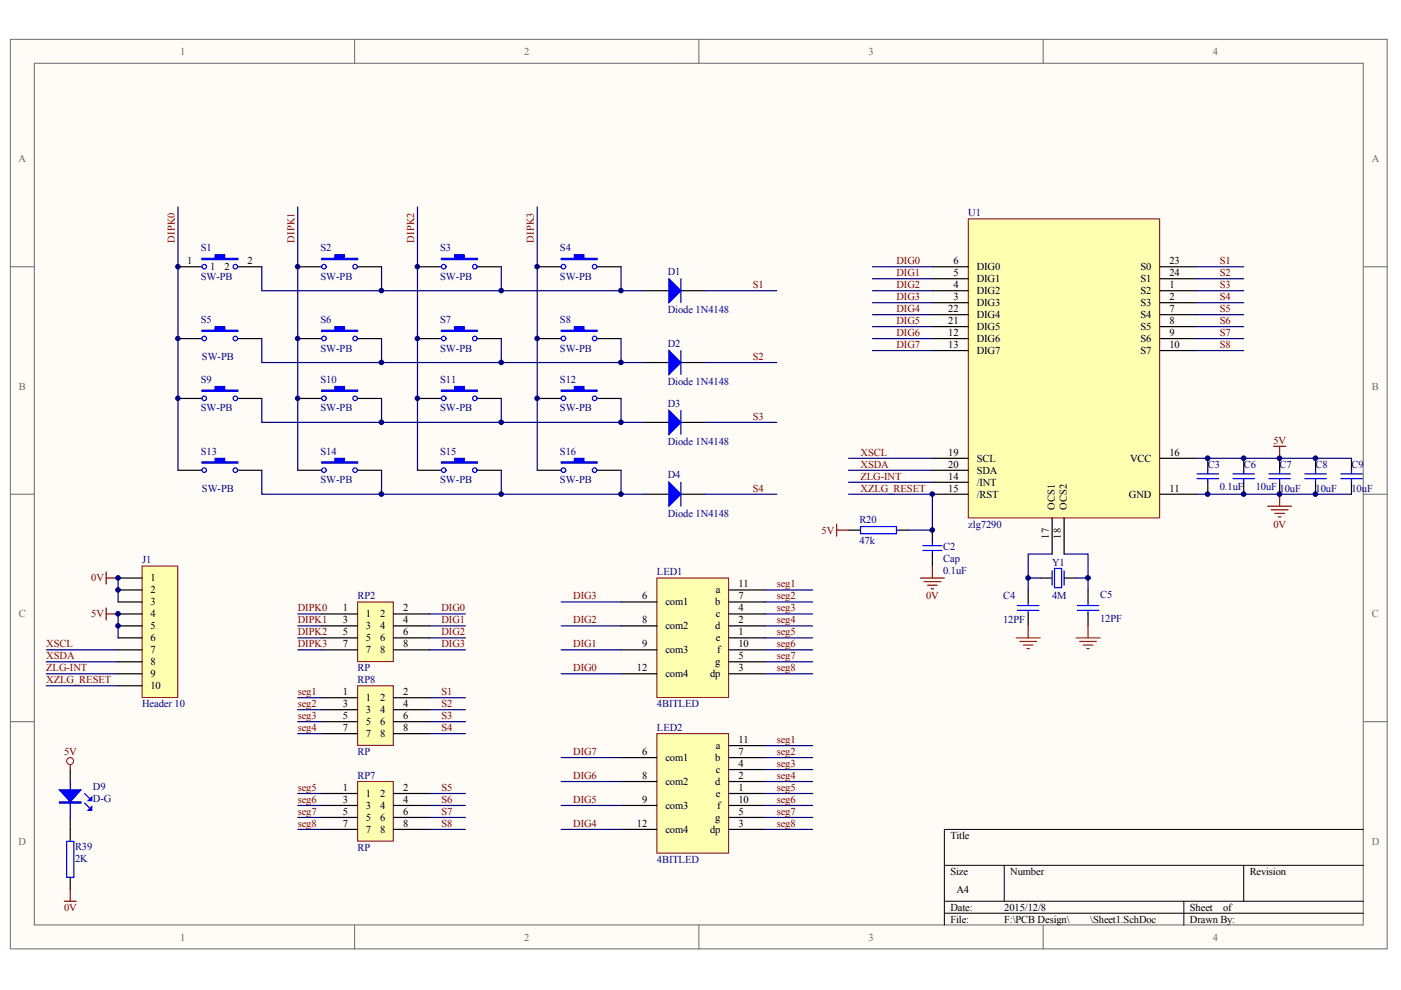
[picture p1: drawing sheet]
<svg xmlns="http://www.w3.org/2000/svg" width="297mm" height="210mm" viewBox="0 0 297 210" stroke-linecap="round" stroke-linejoin="round" font-family="sans-serif">
<g fill="#fffcf8" stroke="#696969" stroke-width=".21">
<path d="M2.2 8.3h291.9v192.9h-291.9z"/>
<path d="M7.3 13.4h281.7v182.7h-281.7z"/>
</g>
<path d="M75.2 8.3v5.1M148.2 8.3v5.1M221.2 8.3v5.1M2.2 56.6h5.1M289.1 56.6h5.1M2.2 104.8h5.1M289.1 104.8h5.1M2.2 153h5.1M289.1 153h5.1M75.2 196.2v5M148.2 196.2v5M221.2 196.2v5" fill="none" stroke="#696969" stroke-width=".21"/>
<path d="M289.1 175.9h-88.9v20.3M200.2 183.5h88.9M200.2 191.1h88.9M200.2 193.6h88.9M212.9 183.5v7.6M251 191.1v5.1M263.7 183.5v7.6" fill="none" stroke="#000" stroke-width=".21"/>
<g fill="none" stroke="#000" stroke-width=".25">
<path d="M37.7 56.6h5.1M50.4 56.6h5.1M63.1 56.6h5.1M75.8 56.6h5.1M88.5 56.6h5.1M101.2 56.6h5.1M113.9 56.6h5.1M126.6 56.6h5.1M37.7 71.8h5.1M50.4 71.8h5.1M63.1 71.8h5.1M75.8 71.8h5.1"/>
<path d="M88.5 71.8h5.1M101.2 71.8h5.1M113.9 71.8h5.1M126.6 71.8h5.1M136.8 61.6h5M136.8 76.9h5M144.4 61.6h5M144.4 76.9h5M37.7 84.5h5.1M37.7 99.7h5.1M50.4 84.5h5.1M50.4 99.7h5.1"/>
<path d="M63.1 84.5h5.1M63.1 99.7h5.1M75.8 84.5h5.1M75.8 99.7h5.1M88.5 84.5h5.1M88.5 99.7h5.1M101.2 84.5h5.1M101.2 99.7h5.1M113.9 84.5h5.1M113.9 99.7h5.1M126.6 84.5h5.1M126.6 99.7h5.1"/>
<path d="M136.8 89.6h5M144.4 89.6h5M136.8 104.8h5M144.4 104.8h5"/>
</g>
<g fill="#00f" stroke="#00f" stroke-width=".25">
<path d="M141.8 59.1l2.6 2.5-2.6 2.6z"/>
<path d="M141.8 74.3l2.6 2.6-2.6 2.5z"/>
<path d="M141.8 87l2.6 2.6-2.6 2.5z"/>
<path d="M141.8 102.2l2.6 2.6-2.6 2.5z"/>
<path d="M42.8 54.8h2.8v-.8h2v.8h2.8v.2h-7.6z" fill-rule="evenodd"/>
<path d="M68.2 54.8h2.8v-.8h2v.8h2.8v.2h-7.6z" fill-rule="evenodd"/>
<path d="M93.6 54.8h2.8v-.8h2v.8h2.8v.2h-7.6z" fill-rule="evenodd"/>
<path d="M119 54.8h2.8v-.8h2v.8h2.8v.2h-7.6z" fill-rule="evenodd"/>
<path d="M42.8 70h2.8v-.7h2v.7h2.8v.3h-7.6z" fill-rule="evenodd"/>
<path d="M68.2 70h2.8v-.7h2v.7h2.8v.3h-7.6z" fill-rule="evenodd"/>
<path d="M93.6 70h2.8v-.7h2v.7h2.8v.3h-7.6z" fill-rule="evenodd"/>
<path d="M119 70h2.8v-.7h2v.7h2.8v.3h-7.6z" fill-rule="evenodd"/>
<path d="M42.8 82.7h2.8v-.8h2v.8h2.8v.3h-7.6z" fill-rule="evenodd"/>
<path d="M68.2 82.7h2.8v-.8h2v.8h2.8v.3h-7.6z" fill-rule="evenodd"/>
<path d="M93.6 82.7h2.8v-.8h2v.8h2.8v.3h-7.6z" fill-rule="evenodd"/>
<path d="M119 82.7h2.8v-.8h2v.8h2.8v.3h-7.6z" fill-rule="evenodd"/>
<path d="M42.8 97.9h2.8v-.7h2v.7h2.8v.3h-7.6z" fill-rule="evenodd"/>
<path d="M68.2 97.9h2.8v-.7h2v.7h2.8v.3h-7.6z" fill-rule="evenodd"/>
<path d="M93.6 97.9h2.8v-.7h2v.7h2.8v.3h-7.6z" fill-rule="evenodd"/>
<path d="M119 97.9h2.8v-.7h2v.7h2.8v.3h-7.6z" fill-rule="evenodd"/>
</g>
<g fill="none" stroke="#00f" stroke-width=".25">
<path d="M144.4 59.1v5.1M144.4 74.3v5.1M144.4 87v5.1M144.4 102.2v5.1"/>
<circle cx="43.3" cy="56.5" r=".48"/>
<circle cx="49.9" cy="56.5" r=".48"/>
<circle cx="68.7" cy="56.5" r=".48"/>
<circle cx="75.3" cy="56.5" r=".48"/>
<circle cx="94.1" cy="56.5" r=".48"/>
<circle cx="100.7" cy="56.5" r=".48"/>
<circle cx="119.5" cy="56.5" r=".49"/>
<circle cx="126.1" cy="56.5" r=".48"/>
<circle cx="43.3" cy="71.8" r=".48"/>
<circle cx="49.9" cy="71.8" r=".48"/>
<circle cx="68.7" cy="71.8" r=".48"/>
<circle cx="75.3" cy="71.8" r=".48"/>
<circle cx="94.1" cy="71.8" r=".48"/>
<circle cx="100.7" cy="71.8" r=".48"/>
<circle cx="119.5" cy="71.8" r=".49"/>
<circle cx="126.1" cy="71.8" r=".48"/>
<circle cx="43.3" cy="84.5" r=".48"/>
<circle cx="43.3" cy="99.7" r=".48"/>
<circle cx="49.9" cy="84.5" r=".48"/>
<circle cx="49.9" cy="99.7" r=".48"/>
<circle cx="68.7" cy="84.5" r=".48"/>
<circle cx="68.7" cy="99.7" r=".48"/>
<circle cx="75.3" cy="84.5" r=".48"/>
<circle cx="75.3" cy="99.7" r=".48"/>
<circle cx="94.1" cy="84.5" r=".48"/>
<circle cx="94.1" cy="99.7" r=".48"/>
<circle cx="100.7" cy="84.5" r=".48"/>
<circle cx="100.7" cy="99.7" r=".48"/>
<circle cx="119.5" cy="84.5" r=".49"/>
<circle cx="119.5" cy="99.7" r=".49"/>
<circle cx="126.1" cy="84.5" r=".48"/>
<circle cx="126.1" cy="99.7" r=".48"/>
</g>
<g fill="none" stroke="#000080" stroke-width=".25">
<path d="M37.7 43.9v55.8M55.5 56.6v5h81.3M63.1 43.9v55.8M80.9 56.6v5M88.5 43.9v55.8M106.3 56.6v5M113.9 43.9v55.8M131.7 56.6v5M55.5 71.8v5.1h81.3M80.9 71.8v5.1M106.3 71.8v5.1M131.7 71.8v5.1"/>
<path d="M55.5 84.5v5.1h81.3M55.5 99.7v5.1h81.3M80.9 84.5v5.1M80.9 99.7v5.1M106.3 84.5v5.1M106.3 99.7v5.1M131.7 84.5v5.1M131.7 99.7v5.1"/>
</g>
<path d="M75.8 127.6h7.6v12.7h-7.6z" fill="#ffffb0" stroke="#800000" stroke-width=".21"/>
<path d="M68.2 130.2h7.6M68.2 132.7h7.6M68.2 135.2h7.6M68.2 137.8h7.6M83.4 130.2h7.7M83.4 132.7h7.7M83.4 135.2h7.7M83.4 137.8h7.7" fill="none" stroke="#000" stroke-width=".25"/>
<path d="M75.8 145.4h7.6v12.6h-7.6z" fill="#ffffb0" stroke="#800000" stroke-width=".21"/>
<path d="M68.2 147.9h7.6M68.2 150.5h7.6M68.2 153h7.6M68.2 155.6h7.6M83.4 147.9h7.7M83.4 150.5h7.7M83.4 153h7.7M83.4 155.6h7.7" fill="none" stroke="#000" stroke-width=".25"/>
<path d="M149.4 61.6h15.3M149.4 76.9h15.3M149.4 89.6h15.3M149.4 104.8h15.3M63.1 130.2h5.1M63.1 132.7h5.1M63.1 135.2h5.1M63.1 137.8h5.1M91.1 130.2h7.6M91.1 132.7h7.6M91.1 135.2h7.6M91.1 137.8h7.6" fill="none" stroke="#000080" stroke-width=".25"/>
<path d="M75.8 165.7h7.6v12.6h-7.6z" fill="#ffffb0" stroke="#800000" stroke-width=".21"/>
<path d="M68.2 168.2h7.6M68.2 170.8h7.6M68.2 173.3h7.6M68.2 175.9h7.6M83.4 168.2h7.7M83.4 170.8h7.7M83.4 173.3h7.7M83.4 175.9h7.7" fill="none" stroke="#000" stroke-width=".25"/>
<path d="M63.1 147.9h5.1M63.1 150.5h5.1M63.1 153h5.1M63.1 155.6h5.1M91.1 147.9h7.6M91.1 150.5h7.6M91.1 153h7.6M91.1 155.6h7.6M91.1 168.2h7.6M91.1 170.8h7.6M91.1 173.3h7.6M91.1 175.9h7.6" fill="none" stroke="#000080" stroke-width=".25"/>
<path d="M139.3 122.6h15.2v25.3h-15.2z" fill="#ffffb0" stroke="#800000" stroke-width=".21"/>
<path d="M131.7 127.6h7.6M131.7 132.7h7.6M131.7 137.8h7.6M154.5 125.1h7.6M154.5 127.6h7.6M154.5 130.2h7.6M154.5 132.7h7.6M154.5 135.2h7.6M154.5 137.8h7.6M131.7 142.9h7.6M154.5 140.3h7.6M154.5 142.9h7.6" fill="none" stroke="#000" stroke-width=".25"/>
<path d="M139.3 155.6h15.2v25.3h-15.2z" fill="#ffffb0" stroke="#800000" stroke-width=".21"/>
<path d="M154.5 158.1h7.6M131.7 160.6h7.6M131.7 165.7h7.6M131.7 170.8h7.6M131.7 175.9h7.6M154.5 160.6h7.6M154.5 163.2h7.6M154.5 165.7h7.6M154.5 168.2h7.6M154.5 170.8h7.6M154.5 173.3h7.6M154.5 175.9h7.6" fill="none" stroke="#000" stroke-width=".25"/>
<g fill="none" stroke="#000080" stroke-width=".25">
<path d="M119 127.6h12.7M119 132.7h12.7M119 137.8h12.7M162.1 127.6h10.2M162.1 132.7h10.2M162.1 137.8h10.2M162.1 125.1h10.2M162.1 130.2h10.2M162.1 135.2h10.2M119 142.9h12.7M162.1 142.9h10.2M162.1 158.1h10.2"/>
<path d="M162.1 140.3h10.2M63.1 170.8h5.1M63.1 175.9h5.1M63.1 168.2h5.1M63.1 173.3h5.1M119 160.6h12.7M119 165.7h12.7M119 170.8h12.7M119 175.9h12.7M162.1 160.6h10.2M162.1 165.7h10.2M162.1 170.8h10.2"/>
<path d="M162.1 175.9h10.2M162.1 163.2h10.2M162.1 168.2h10.2M162.1 173.3h10.2"/>
</g>
<path d="M205.3 46.4h40.6v63.4h-40.6z" fill="#ffffb0" stroke="#800000" stroke-width=".21"/>
<g fill="none" stroke="#000" stroke-width=".25">
<path d="M197.7 56.6h7.6M197.7 59.1h7.6M245.9 56.6h7.6M245.9 59.1h7.6M197.7 61.6h7.6M197.7 64.2h7.6M197.7 66.7h7.6M197.7 69.3h7.6M197.7 71.8h7.6M197.7 74.3h7.6M245.9 61.6h7.6M245.9 64.2h7.6"/>
<path d="M245.9 66.7h7.6M245.9 69.3h7.6M245.9 71.8h7.6M245.9 74.3h7.6M197.7 97.2h7.6M197.7 99.7h7.6M245.9 97.2h7.6M197.7 102.2h7.6M197.7 104.8h7.6M223.1 109.9v7.6M225.6 109.9v7.6M245.9 104.8h7.6"/>
</g>
<g fill="none" stroke="#000080" stroke-width=".25">
<path d="M185 56.6h12.7M185 59.1h12.7M253.5 56.6h10.2M253.5 59.1h10.2M185 61.6h12.7M185 64.2h12.7M185 66.7h12.7M185 69.3h12.7M185 71.8h12.7M185 74.3h12.7M253.5 61.6h10.2M253.5 64.2h10.2"/>
<path d="M253.5 66.7h10.2M253.5 69.3h10.2M253.5 71.8h10.2M253.5 74.3h10.2M179.9 97.2h17.8M179.9 99.7h17.8M179.9 102.2h17.8M9.8 137.8h15.2M9.8 140.3h15.2M9.8 142.9h15.2M9.8 145.4h15.2"/>
</g>
<path d="M22.5 121.3v2.5M22.5 128.9v2.5M22.5 122.6h2.5M22.5 130.2h2.5" fill="none" stroke="#800000" stroke-width=".25"/>
<path d="M30.1 120h7.6v27.9h-7.6z" fill="#ffffb0" stroke="#800000" stroke-width=".21"/>
<g fill="none" stroke="#000" stroke-width=".25">
<path d="M256.1 97.2v2.5M263.7 97.2v2.5M271.3 97.2v2.5M278.9 97.2v2.5M286.5 97.2v2.5M179.9 112.4h2.6M190.1 112.4h2.5M197.7 112.4v2.5M197.7 117.5v2.5M256.1 102.2v2.6M263.7 102.2v2.6M271.3 102.2v2.6"/>
<path d="M278.9 102.2v2.6M286.5 102.2v2.6M25 122.6h5.1M25 125.1h5.1M25 127.6h5.1M25 130.2h5.1M25 132.7h5.1M25 135.2h5.1M25 137.8h5.1M218 125.1v2.5M218 130.2v2.5M220.5 122.6h2.6"/>
<path d="M225.6 122.6h2.5M230.7 125.1v2.5M230.7 130.2v2.5M25 140.3h5.1M25 142.9h5.1M25 145.4h5.1M14.9 163.2v2.5M14.9 173.3v5.1M14.9 186v2.5"/>
</g>
<path d="M253.5 97.2h33M179.9 104.8h17.8v7.6h-5.1M223.1 117.5h-5.1v7.6M225.6 117.5h5.1v7.6M253.5 104.8h33M25 122.6v5M25 130.2v5M218 122.6h2.5M228.1 122.6h2.6" fill="none" stroke="#000080" stroke-width=".25"/>
<g fill="none" stroke="#00f" stroke-width=".25">
<path d="M256.1 99.7v.8M263.7 99.7v.8M271.3 99.7v.8M278.9 99.7v.8M286.5 99.7v.8M182.5 111.6h7.6v1.6h-7.6zM195.7 115.7h4M195.7 116.7h4M197.7 114.9v.8M197.7 116.7v.8M253.8 101.5h4.6M253.8 100.5h4.6"/>
<path d="M256.1 101.5v.7M261.4 101.5h4.6M261.4 100.5h4.6M263.7 101.5v.7M269 101.5h4.6M269 100.5h4.6M271.3 101.5v.7M276.6 101.5h4.6M276.6 100.5h4.6M278.9 101.5v.7M284.3 101.5h4.5M284.3 100.5h4.5"/>
<path d="M286.5 101.5v.7M215.7 129.4h4.6M215.7 128.4h4.6M218 127.6v.8M218 129.4v.8M223.1 121v3.1M223.6 120.5h1.5v4.1h-1.5zM225.6 121v3.1M228.4 129.4h4.6M228.4 128.4h4.6M230.7 127.6v.8M230.7 129.4v.8"/>
<path d="M14.1 178.4h1.6v7.6h-1.6zM14.9 165.7v7.6M17.9 170.3l1.1 1M17.9 168.2l1.1 1.1"/>
</g>
<g fill="#00f" stroke="#00f" stroke-width=".25">
<path d="M12.6 167.5h4.6l-2.3 2.5z"/>
<path d="M18.7 171.8l.8-.8v.8z"/>
<path d="M18.7 169.8l.8-.8v.8z"/>
<path d="M12.6 170h4.6v.3h-4.6z" fill-rule="evenodd"/>
</g>
<g fill="none" stroke="#800000" stroke-width=".25">
<path d="M270 94.6h2.6M271.3 94.6v2.6M177.4 111.1v2.6M177.4 112.4h2.5M268.8 107.3h5M269.5 108.1h3.6M270.3 108.8h2M271.1 109.6h.5M271.3 104.8v2.5M195.1 122.6h5.1M195.9 123.3h3.6M196.7 124.1h2"/>
<path d="M197.4 124.8h.5M197.7 120v2.6M14.9 162.1v1.1M13.6 191.1h2.6M14.9 188.5v2.6"/>
</g>
<circle cx="14.9" cy="161.4" r=".74" fill="none" stroke="#800000" stroke-width=".21"/>
<path d="M215.5 135.2h5M216.2 136h3.6M217 136.8h2M217.7 137.5h.5M218 132.7v2.5M228.1 135.2h5.1M228.9 136h3.6M229.7 136.8h2M230.4 137.5h.5M230.7 132.7v2.5" fill="none" stroke="#f00" stroke-width=".25"/>
<g fill="#000080" stroke="#000080" stroke-width=".21">
<circle cx="25" cy="132.7" r=".48"/>
<circle cx="25" cy="130.1" r=".48"/>
<circle cx="25" cy="125.1" r=".48"/>
<circle cx="25" cy="122.5" r=".48"/>
<circle cx="37.7" cy="84.5" r=".48"/>
<circle cx="37.7" cy="71.8" r=".48"/>
<circle cx="37.7" cy="56.5" r=".48"/>
<circle cx="63.1" cy="84.5" r=".48"/>
<circle cx="63.1" cy="71.8" r=".48"/>
<circle cx="63.1" cy="56.5" r=".48"/>
<circle cx="80.9" cy="104.8" r=".49"/>
<circle cx="80.9" cy="89.5" r=".49"/>
<circle cx="80.9" cy="76.8" r=".49"/>
<circle cx="80.9" cy="61.6" r=".49"/>
<circle cx="88.5" cy="84.5" r=".48"/>
<circle cx="88.5" cy="71.8" r=".48"/>
<circle cx="88.5" cy="56.5" r=".48"/>
<circle cx="106.3" cy="104.8" r=".48"/>
<circle cx="106.3" cy="89.5" r=".48"/>
<circle cx="106.3" cy="76.8" r=".48"/>
<circle cx="106.3" cy="61.6" r=".48"/>
<circle cx="113.9" cy="84.5" r=".48"/>
<circle cx="113.9" cy="71.8" r=".48"/>
<circle cx="113.9" cy="56.5" r=".48"/>
<circle cx="131.6" cy="104.8" r=".48"/>
<circle cx="131.6" cy="89.5" r=".48"/>
<circle cx="131.6" cy="76.8" r=".48"/>
<circle cx="131.6" cy="61.6" r=".48"/>
<circle cx="197.7" cy="112.4" r=".48"/>
<circle cx="197.7" cy="104.8" r=".48"/>
<circle cx="218" cy="122.5" r=".48"/>
<circle cx="230.7" cy="122.5" r=".49"/>
<circle cx="256" cy="104.8" r=".49"/>
<circle cx="256" cy="97.1" r=".49"/>
<circle cx="263.7" cy="104.8" r=".48"/>
<circle cx="263.7" cy="97.1" r=".48"/>
<circle cx="271.3" cy="104.8" r=".49"/>
<circle cx="271.3" cy="97.1" r=".49"/>
<circle cx="278.9" cy="104.8" r=".48"/>
<circle cx="278.9" cy="97.1" r=".48"/>
</g>
<g font-size="2.2" fill="#696969">
<text x="38.2" y="11.6">1</text>
<text x="111.2" y="11.6">2</text>
<text x="184.2" y="11.6">3</text>
<text x="257.1" y="11.6">4</text>
<text x="3.9" y="34.4">A</text>
<text x="290.8" y="34.4">A</text>
<text x="4" y="82.7">B</text>
<text x="290.9" y="82.7">B</text>
<text x="4" y="130.9">C</text>
<text x="290.9" y="130.9">C</text>
<text x="3.9" y="179.1">D</text>
<text x="290.8" y="179.1">D</text>
<text x="38.2" y="199.4">1</text>
<text x="111.2" y="199.4">2</text>
<text x="184.2" y="199.4">3</text>
<text x="257.1" y="199.4">4</text>
</g>
<g font-size="2.2" fill="#000080">
<text x="205.3" y="45.9">U1</text>
<text x="42.6" y="53.2">S1</text>
<text x="68" y="53.2">S2</text>
<text x="93.3" y="53.2">S3</text>
<text x="118.7" y="53.2">S4</text>
<text x="42.6" y="59.3">SW-PB</text>
<text x="68" y="59.3">SW-PB</text>
<text x="93.3" y="59.3">SW-PB</text>
<text x="118.7" y="59.3">SW-PB</text>
<text x="141.6" y="58.3">D1</text>
<text x="42.6" y="68.5">S5</text>
<text x="68" y="68.5">S6</text>
<text x="93.3" y="68.5">S7</text>
<text x="118.7" y="68.5">S8</text>
<text x="141.6" y="66.4">Diode 1N4148</text>
<text x="42.8" y="76.3">SW-PB</text>
<text x="68" y="74.5">SW-PB</text>
<text x="93.3" y="74.5">SW-PB</text>
<text x="118.7" y="74.5">SW-PB</text>
<text x="141.6" y="73.5">D2</text>
<text x="42.6" y="81.1">S9</text>
<text x="68" y="81.1">S10</text>
<text x="93.3" y="81.1">S11</text>
<text x="118.7" y="81.1">S12</text>
<text x="141.6" y="81.6">Diode 1N4148</text>
<text x="42.6" y="87.2">SW-PB</text>
<text x="68" y="87.2">SW-PB</text>
<text x="93.3" y="87.2">SW-PB</text>
<text x="118.7" y="87.2">SW-PB</text>
<text x="141.6" y="86.2">D3</text>
<text x="141.6" y="94.3">Diode 1N4148</text>
<text x="42.6" y="96.4">S13</text>
<text x="68" y="96.4">S14</text>
<text x="93.3" y="96.4">S15</text>
<text x="118.7" y="96.4">S16</text>
<text x="141.6" y="101.4">D4</text>
<text x="256.1" y="99.2">C3</text>
<text x="263.7" y="99.2">C6</text>
<text x="271.3" y="99.2">C7</text>
<text x="278.9" y="99.2">C8</text>
<text x="286.5" y="99.2">C9</text>
<text x="42.8" y="104.2">SW-PB</text>
<text x="68" y="102.5">SW-PB</text>
<text x="93.3" y="102.5">SW-PB</text>
<text x="118.7" y="102.5">SW-PB</text>
<text x="258.6" y="104">0.1uF</text>
<text x="266.2" y="104">10uF 10uF</text>
<text x="278.9" y="104.2">10uF</text>
<text x="286.5" y="104.2">10uF</text>
<text x="141.6" y="109.6">Diode 1N4148</text>
<text x="182.2" y="110.8">R20</text>
<text x="205.3" y="111.9">zlg7290</text>
<text x="30.1" y="119.5">J1</text>
<text x="182.2" y="115.4">47k</text>
<text x="200" y="116.7">C2</text>
<text x="200" y="119.2">Cap</text>
<text x="223.1" y="120">Y1</text>
<text x="139.3" y="122">LED1</text>
<text x="200" y="121.8">0.1uF</text>
<text x="75.8" y="127.1">RP2</text>
<text x="212.7" y="127.1">C4</text>
<text x="223.1" y="127.1">4M</text>
<text x="233.2" y="126.8">C5</text>
<text x="233.2" y="131.9">12PF</text>
<text x="212.7" y="132.2">12PF</text>
<text x="75.8" y="142.3">RP</text>
<text x="30.1" y="149.9">Header 10</text>
<text x="75.8" y="144.8">RP8</text>
<text x="139.3" y="149.9">4BITLED</text>
<text x="139.3" y="155">LED2</text>
<text x="75.8" y="160.1">RP</text>
<text x="19.7" y="167.4">D9</text>
<text x="75.8" y="165.2">RP7</text>
<text x="19.7" y="170">D-G</text>
<text x="15.9" y="180.1">R39</text>
<text x="15.9" y="182.7">2K</text>
<text x="75.8" y="180.4">RP</text>
<text x="139.3" y="182.9">4BITLED</text>
</g>
<g font-size="2.2" fill="#800000">
<text x="37" y="51.5" transform="rotate(-90 37 51.5)">DIPK0</text>
<text x="62.4" y="51.5" transform="rotate(-90 62.4 51.5)">DIPK1</text>
<text x="87.8" y="51.5" transform="rotate(-90 87.8 51.5)">DIPK2</text>
<text x="113.2" y="51.5" transform="rotate(-90 113.2 51.5)">DIPK3</text>
<text x="190.1" y="56">DIG0</text>
<text x="190.1" y="58.6">DIG1</text>
<text x="258.6" y="56">S1</text>
<text x="258.6" y="58.6">S2</text>
<text x="159.6" y="61.1">S1</text>
<text x="190.1" y="61.1">DIG2</text>
<text x="190.1" y="63.6">DIG3</text>
<text x="258.6" y="61.1">S3</text>
<text x="258.6" y="63.6">S4</text>
<text x="190.1" y="66.2">DIG4</text>
<text x="190.1" y="71.2">DIG6</text>
<text x="190.1" y="68.7">DIG5</text>
<text x="258.6" y="66.2">S5</text>
<text x="258.6" y="68.7">S6</text>
<text x="258.6" y="71.2">S7</text>
<text x="159.6" y="76.3">S2</text>
<text x="190.1" y="73.8">DIG7</text>
<text x="258.6" y="73.8">S8</text>
<text x="159.6" y="89">S3</text>
<text x="270" y="94.1">5V</text>
<text x="182.5" y="101.7">ZLG-INT</text>
<text x="182.5" y="96.6">XSCL</text>
<text x="182.5" y="99.2">XSDA</text>
<text x="159.6" y="104.2">S4</text>
<text x="182.5" y="104.2">XZLG_RESET</text>
<text x="174.2" y="113.1">5V</text>
<text x="270" y="111.9">0V</text>
<text x="19.3" y="123.3">0V</text>
<text x="164.7" y="124.5">seg1</text>
<text x="19.3" y="130.9">5V</text>
<text x="63.1" y="129.6">DIPK0</text>
<text x="93.6" y="129.6">DIG0</text>
<text x="121.5" y="127.1">DIG3</text>
<text x="164.7" y="127.1">seg2</text>
<text x="164.7" y="129.6">seg3</text>
<text x="196.4" y="127.1">0V</text>
<text x="9.8" y="137.2">XSCL</text>
<text x="63.1" y="132.2">DIPK1</text>
<text x="63.1" y="137.2">DIPK3</text>
<text x="63.1" y="134.7">DIPK2</text>
<text x="93.6" y="134.7">DIG2</text>
<text x="93.6" y="137.2">DIG3</text>
<text x="93.6" y="132.2">DIG1</text>
<text x="121.5" y="132.2">DIG2</text>
<text x="121.5" y="137.2">DIG1</text>
<text x="164.7" y="132.2">seg4</text>
<text x="164.7" y="134.7">seg5</text>
<text x="164.7" y="137.2">seg6</text>
<text x="9.8" y="142.3">ZLG-INT</text>
<text x="9.8" y="139.8">XSDA</text>
<text x="121.5" y="142.3">DIG0</text>
<text x="164.7" y="139.8">seg7</text>
<text x="164.7" y="142.3">seg8</text>
<text x="9.8" y="144.8">XZLG_RESET</text>
<text x="63.1" y="147.4">seg1</text>
<text x="63.1" y="149.9">seg2</text>
<text x="93.6" y="147.4">S1</text>
<text x="93.6" y="149.9">S2</text>
<text x="63.1" y="152.5">seg3</text>
<text x="63.1" y="155">seg4</text>
<text x="93.6" y="152.5">S3</text>
<text x="93.6" y="155">S4</text>
<text x="13.6" y="160.1">5V</text>
<text x="121.5" y="160.1">DIG7</text>
<text x="164.7" y="157.5">seg1</text>
<text x="164.7" y="160.1">seg2</text>
<text x="63.1" y="167.7">seg5</text>
<text x="93.6" y="167.7">S5</text>
<text x="121.5" y="165.2">DIG6</text>
<text x="164.7" y="162.6">seg3</text>
<text x="164.7" y="165.2">seg4</text>
<text x="164.7" y="167.7">seg5</text>
<text x="63.1" y="170.2">seg6</text>
<text x="63.1" y="172.8">seg7</text>
<text x="93.6" y="170.2">S6</text>
<text x="93.6" y="172.8">S7</text>
<text x="121.5" y="170.2">DIG5</text>
<text x="164.7" y="170.2">seg6</text>
<text x="164.7" y="172.8">seg7</text>
<text x="63.1" y="175.3">seg8</text>
<text x="93.6" y="175.3">S8</text>
<text x="121.5" y="175.3">DIG4</text>
<text x="164.7" y="175.3">seg8</text>
<text x="13.6" y="193.1">0V</text>
</g>
<g font-size="2.2">
<text x="39.7" y="56">1</text>
<text x="44.6" y="57.3">1</text>
<text x="47.6" y="57.3">2</text>
<text x="52.5" y="56">2</text>
<text x="202.2" y="56">6</text>
<text x="202.2" y="58.6">5</text>
<text x="207.1" y="57.3">DIG0</text>
<text x="207.1" y="59.8">DIG1</text>
<text x="241.8" y="59.8">S1</text>
<text x="241.8" y="57.3">S0</text>
<text x="248" y="58.6">24</text>
<text x="248" y="56">23</text>
<text x="202.2" y="61.1">4</text>
<text x="202.2" y="63.6">3</text>
<text x="207.1" y="62.4">DIG2</text>
<text x="207.1" y="64.9">DIG3</text>
<text x="241.8" y="64.9">S3</text>
<text x="241.8" y="62.4">S2</text>
<text x="248" y="63.6">2</text>
<text x="248" y="61.1">1</text>
<text x="201.1" y="66.2">22</text>
<text x="201.1" y="68.7">21</text>
<text x="201.1" y="71.2">12</text>
<text x="207.1" y="67.4">DIG4</text>
<text x="207.1" y="70">DIG5</text>
<text x="241.8" y="70">S5</text>
<text x="241.8" y="67.4">S4</text>
<text x="248" y="71.2">9</text>
<text x="248" y="68.7">8</text>
<text x="248" y="66.2">7</text>
<text x="201.1" y="73.8">13</text>
<text x="207.1" y="72.5">DIG6</text>
<text x="207.1" y="75.1">DIG7</text>
<text x="241.8" y="75.1">S7</text>
<text x="241.8" y="72.5">S6</text>
<text x="248" y="73.8">10</text>
<text x="201.1" y="96.6">19</text>
<text x="201.1" y="99.2">20</text>
<text x="201.1" y="101.7">14</text>
<text x="207.1" y="97.9">SCL</text>
<text x="207.1" y="100.4">SDA</text>
<text x="239.6" y="97.9">VCC</text>
<text x="248" y="96.6">16</text>
<text x="201.1" y="104.2">15</text>
<text x="207.1" y="103">/INT</text>
<text x="207.1" y="105.5">/RST</text>
<text x="239.3" y="105.5">GND</text>
<text x="248" y="104.2">11</text>
<text x="223.6" y="108.1" transform="rotate(-90 223.6 108.1)">OCS1</text>
<text x="226.2" y="108.1" transform="rotate(-90 226.2 108.1)">OCS2</text>
<text x="222.4" y="114.2" transform="rotate(-90 222.4 114.2)">17</text>
<text x="224.9" y="114.2" transform="rotate(-90 224.9 114.2)">18</text>
<text x="31.9" y="123.3">1</text>
<text x="31.9" y="125.8">2</text>
<text x="151.8" y="125.8">a</text>
<text x="156.6" y="124.5">11</text>
<text x="31.9" y="128.4">3</text>
<text x="31.9" y="130.9">4</text>
<text x="72.7" y="129.6">1</text>
<text x="77.6" y="130.9">1</text>
<text x="80.6" y="130.9">2</text>
<text x="85.5" y="129.6">2</text>
<text x="136.2" y="127.1">6</text>
<text x="141.1" y="128.4">com1</text>
<text x="151.7" y="128.4">b</text>
<text x="151.8" y="130.9">c</text>
<text x="156.6" y="127.1">7</text>
<text x="156.6" y="129.6">4</text>
<text x="31.9" y="133.4">5</text>
<text x="31.9" y="136">6</text>
<text x="72.7" y="132.2">3</text>
<text x="72.7" y="134.7">5</text>
<text x="72.7" y="137.2">7</text>
<text x="77.6" y="133.4">3</text>
<text x="77.6" y="136">5</text>
<text x="80.6" y="133.4">4</text>
<text x="80.6" y="136">6</text>
<text x="85.5" y="132.2">4</text>
<text x="85.5" y="134.7">6</text>
<text x="85.5" y="137.2">8</text>
<text x="136.2" y="132.2">8</text>
<text x="136.2" y="137.2">9</text>
<text x="141.1" y="133.4">com2</text>
<text x="151.7" y="133.4">d</text>
<text x="151.8" y="136">e</text>
<text x="156.6" y="132.2">2</text>
<text x="156.6" y="134.7">1</text>
<text x="156.6" y="137.2">10</text>
<text x="31.9" y="138.5">7</text>
<text x="31.9" y="141">8</text>
<text x="31.9" y="143.6">9</text>
<text x="77.6" y="138.5">7</text>
<text x="80.6" y="138.5">8</text>
<text x="135.1" y="142.3">12</text>
<text x="141.1" y="143.6">com4</text>
<text x="141.1" y="138.5">com3</text>
<text x="150.5" y="143.6">dp</text>
<text x="151.7" y="141">g</text>
<text x="152" y="138.5">f</text>
<text x="156.6" y="139.8">5</text>
<text x="156.6" y="142.3">3</text>
<text x="31.9" y="146.1">10</text>
<text x="72.7" y="147.4">1</text>
<text x="72.7" y="149.9">3</text>
<text x="77.6" y="148.7">1</text>
<text x="80.6" y="148.7">2</text>
<text x="85.5" y="147.4">2</text>
<text x="85.5" y="149.9">4</text>
<text x="72.7" y="152.5">5</text>
<text x="72.7" y="155">7</text>
<text x="77.6" y="151.2">3</text>
<text x="77.6" y="153.7">5</text>
<text x="80.6" y="151.2">4</text>
<text x="80.6" y="153.7">6</text>
<text x="85.5" y="152.5">6</text>
<text x="85.5" y="155">8</text>
<text x="77.6" y="156.3">7</text>
<text x="80.6" y="156.3">8</text>
<text x="136.2" y="160.1">6</text>
<text x="141.1" y="161.3">com1</text>
<text x="151.7" y="161.3">b</text>
<text x="151.8" y="158.8">a</text>
<text x="156.6" y="157.5">11</text>
<text x="156.6" y="160.1">7</text>
<text x="72.7" y="167.7">1</text>
<text x="85.5" y="167.7">2</text>
<text x="136.2" y="165.2">8</text>
<text x="141.1" y="166.4">com2</text>
<text x="151.7" y="166.4">d</text>
<text x="151.8" y="163.9">c</text>
<text x="156.6" y="162.6">4</text>
<text x="156.6" y="165.2">2</text>
<text x="156.6" y="167.7">1</text>
<text x="72.7" y="170.2">3</text>
<text x="72.7" y="172.8">5</text>
<text x="77.6" y="169">1</text>
<text x="77.6" y="171.5">3</text>
<text x="80.6" y="169">2</text>
<text x="80.6" y="171.5">4</text>
<text x="85.5" y="170.2">4</text>
<text x="85.5" y="172.8">6</text>
<text x="136.2" y="170.2">9</text>
<text x="141.1" y="171.5">com3</text>
<text x="151.8" y="169">e</text>
<text x="152" y="171.5">f</text>
<text x="156.6" y="170.2">10</text>
<text x="156.6" y="172.8">5</text>
<text x="72.7" y="175.3">7</text>
<text x="77.6" y="174">5</text>
<text x="77.6" y="176.6">7</text>
<text x="80.6" y="174">6</text>
<text x="80.6" y="176.6">8</text>
<text x="85.5" y="175.3">8</text>
<text x="135.1" y="175.3">12</text>
<text x="141.1" y="176.6">com4</text>
<text x="150.5" y="176.6">dp</text>
<text x="151.7" y="174">g</text>
<text x="156.6" y="175.3">3</text>
<text x="201.5" y="177.8">Title</text>
<text x="201.5" y="185.5">Size</text>
<text x="214.2" y="185.5">Number</text>
<text x="265" y="185.5">Revision</text>
<text x="202.8" y="189.3">A4</text>
<text x="201.5" y="193.1">Date:</text>
<text x="201.5" y="195.6">File:</text>
<text x="212.9" y="193.1">2015/12/8</text>
<text x="212.9" y="195.6">F:\PCB Design\</text>
<text x="231.2" y="195.6">\Sheet1.SchDoc</text>
<text x="252.3" y="193.1">Sheet</text>
<text x="252.3" y="195.6">Drawn By:</text>
<text x="259.3" y="193.1">of</text>
</g>
</svg>
